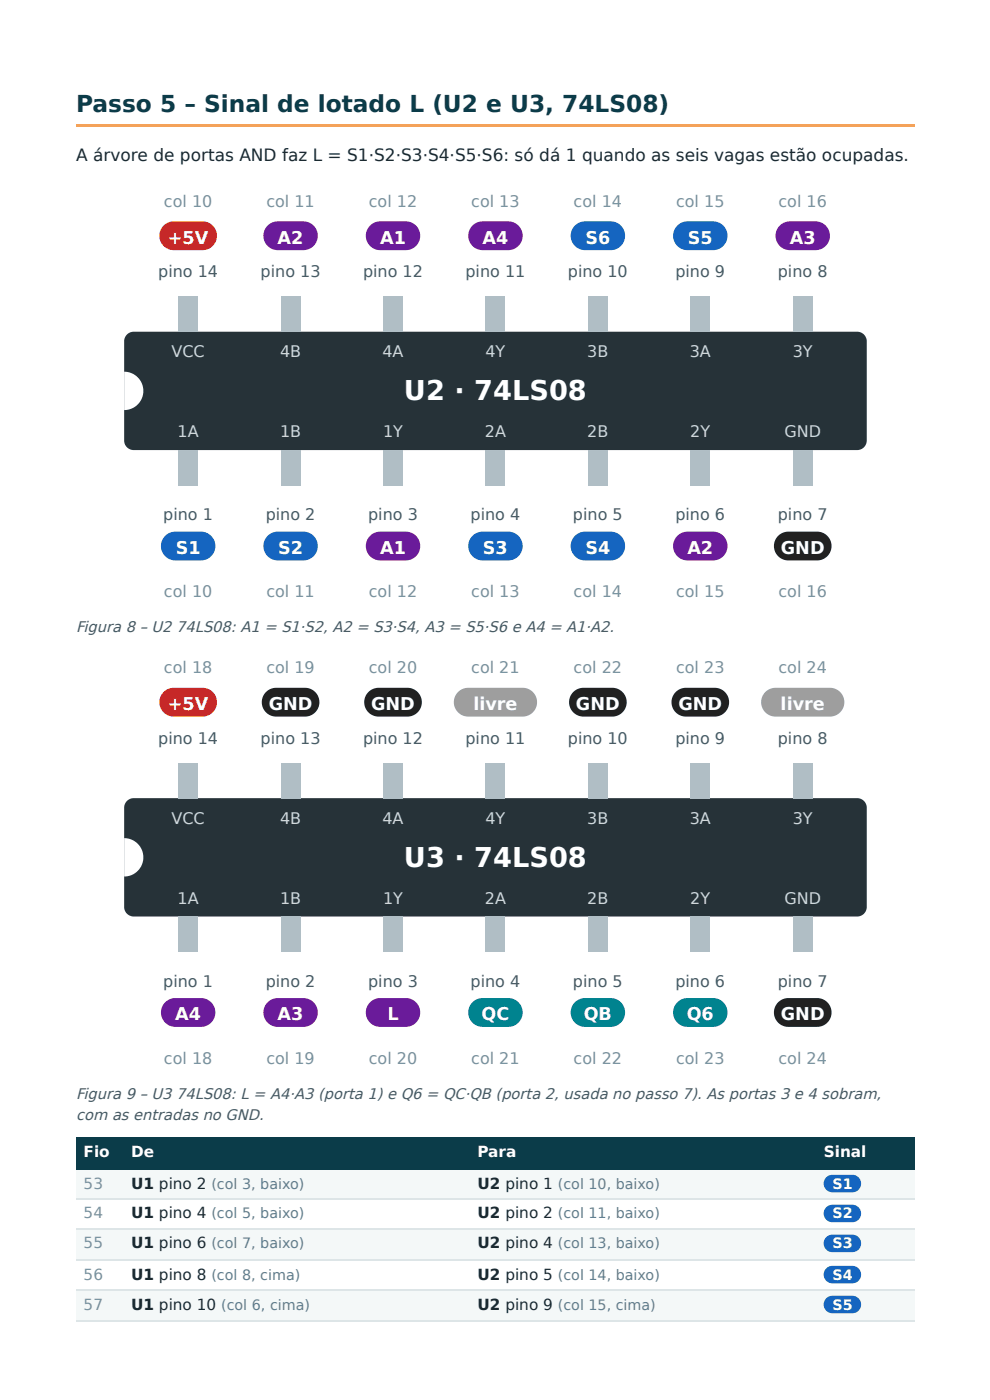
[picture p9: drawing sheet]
<svg xmlns="http://www.w3.org/2000/svg" width="210mm" height="297mm" viewBox="0 0 210 297" stroke-linecap="round" stroke-linejoin="round" font-family="sans-serif">
<path d="M16.1 26.5h177.8v.5h-177.8z" fill="#f4a259"/>
<g fill="#0b3c49">
<path d="M16.1 241.3h10.1v6.9h-10.1z"/>
<path d="M26.2 241.3h73.5v6.9h-73.5z"/>
<path d="M99.7 241.3h73.3v6.9h-73.3z"/>
<path d="M173 241.3h20.9v6.9h-20.9z"/>
</g>
<g fill="#f4f8f8">
<path d="M16.1 248.2h10.1v6.3h-10.1z"/>
<path d="M26.2 248.2h73.5v6.3h-73.5z"/>
<path d="M99.7 248.2h73.3v6.3h-73.3z"/>
<path d="M173 248.2h20.9v6.3h-20.9z"/>
<path d="M16.1 260.9h10.1v6.3h-10.1z"/>
<path d="M26.2 260.9h73.5v6.3h-73.5z"/>
<path d="M99.7 260.9h73.3v6.3h-73.3z"/>
<path d="M173 260.9h20.9v6.3h-20.9z"/>
<path d="M16.1 273.8h10.1v6.4h-10.1z"/>
<path d="M26.2 273.8h73.5v6.4h-73.5z"/>
<path d="M99.7 273.8h73.3v6.4h-73.3z"/>
<path d="M173 273.8h20.9v6.4h-20.9z"/>
</g>
<path d="M16.1 254.4h177.8M16.1 260.7h177.8M16.1 267.4h177.8M16.1 273.7h177.8M16.1 280.3h177.8" fill="none" stroke="#dde5e7" stroke-width=".26"/>
<path d="M26.9 71l.7-.5 .8-.1h153.3a2.04 2.04 0 0 1 2.1 2v21a2.04 2.04 0 0 1-2.1 2.1h-153.3a2.04 2.04 0 0 1-2.1-2.1v-21l.2-.8z" fill="#263238"/>
<path d="M26.3 78.9a4.1 4.1 0 0 1 4.1 4 4.1 4.1 0 0 1-4.1 4.1z" fill="#fff"/>
<path d="M37.9 95.5h4v7.4h-4z" fill="#b0bec5"/>
<path d="M35 113.7l.8-.6 1-.3h5.8a3.1 3.1 0 0 1 3.1 3 3.1 3.1 0 0 1-3.1 3.1h-5.4a3.1 3.1 0 0 1-2.8-1.9 3.1 3.1 0 0 1 .6-3.3z" fill="#1565c0"/>
<path d="M59.6 95.5h4v7.4h-4z" fill="#b0bec5"/>
<path d="M56.7 113.7l.8-.6 1-.3h5.8a3.1 3.1 0 0 1 3.1 3 3.1 3.1 0 0 1-3.1 3.1h-5.4a3.1 3.1 0 0 1-2.8-1.9 3.1 3.1 0 0 1 .6-3.3z" fill="#1565c0"/>
<path d="M81.3 95.5h4.1v7.4h-4.1z" fill="#b0bec5"/>
<path d="M78.5 113.7l.8-.6 .9-.3h5.8a3.1 3.1 0 0 1 3.1 3 3.1 3.1 0 0 1-3.1 3.1h-5.4a3.1 3.1 0 0 1-2.8-1.9 3.1 3.1 0 0 1 .7-3.3z" fill="#6a1b9a"/>
<path d="M103 95.5h4.1v7.4h-4.1z" fill="#b0bec5"/>
<path d="M100.2 113.7l.8-.6 .9-.3h5.9a3.1 3.1 0 0 1 3 3 3.1 3.1 0 0 1-3 3.1h-5.5a3.1 3.1 0 0 1-2.8-1.9 3.1 3.1 0 0 1 .7-3.3z" fill="#1565c0"/>
<path d="M124.7 95.5h4.1v7.4h-4.1z" fill="#b0bec5"/>
<path d="M121.9 113.7l.8-.6 .9-.3h5.9a3.1 3.1 0 0 1 3 3 3.1 3.1 0 0 1-3 3.1h-5.5a3.1 3.1 0 0 1-2.8-1.9 3.1 3.1 0 0 1 .7-3.3z" fill="#1565c0"/>
<path d="M146.4 95.5h4.1v7.4h-4.1z" fill="#b0bec5"/>
<path d="M143.6 113.7l.8-.6 1-.3h5.8a3.1 3.1 0 0 1 3 3 3.1 3.1 0 0 1-3 3.1h-5.4a3.1 3.1 0 0 1-2.9-1.9 3.1 3.1 0 0 1 .7-3.3z" fill="#6a1b9a"/>
<path d="M168.2 95.5h4v7.4h-4z" fill="#b0bec5"/>
<path d="M165 113.7l.8-.6 .9-.3h6.5a3.1 3.1 0 0 1 3.1 3 3.1 3.1 0 0 1-3.1 3.1h-6.1a3.1 3.1 0 0 1-2.8-1.9 3.1 3.1 0 0 1 .7-3.3z" fill="#212121"/>
<path d="M168.2 62.9h4v7.5h-4z" fill="#b0bec5"/>
<path d="M165.3 47.9l.8-.6 1-.3h5.8a3.1 3.1 0 0 1 3.1 3 3.1 3.1 0 0 1-3.1 3.1h-5.4a3.1 3.1 0 0 1-2.8-1.9 3.1 3.1 0 0 1 .6-3.3z" fill="#6a1b9a"/>
<path d="M146.4 62.9h4.1v7.5h-4.1z" fill="#b0bec5"/>
<path d="M143.6 47.9l.8-.6 1-.3h5.8a3.1 3.1 0 0 1 3 3 3.1 3.1 0 0 1-3 3.1h-5.4a3.1 3.1 0 0 1-2.9-1.9 3.1 3.1 0 0 1 .7-3.3z" fill="#1565c0"/>
<path d="M124.7 62.9h4.1v7.5h-4.1z" fill="#b0bec5"/>
<path d="M121.9 47.9l.8-.6 .9-.3h5.9a3.1 3.1 0 0 1 3 3 3.1 3.1 0 0 1-3 3.1h-5.5a3.1 3.1 0 0 1-2.8-1.9 3.1 3.1 0 0 1 .7-3.3z" fill="#1565c0"/>
<path d="M103 62.9h4.1v7.5h-4.1z" fill="#b0bec5"/>
<path d="M100.2 47.9l.8-.6 .9-.3h5.9a3.1 3.1 0 0 1 3 3 3.1 3.1 0 0 1-3 3.1h-5.5a3.1 3.1 0 0 1-2.8-1.9 3.1 3.1 0 0 1 .7-3.3z" fill="#6a1b9a"/>
<path d="M81.3 62.9h4.1v7.5h-4.1z" fill="#b0bec5"/>
<path d="M78.5 47.9l.8-.6 .9-.3h5.8a3.1 3.1 0 0 1 3.1 3 3.1 3.1 0 0 1-3.1 3.1h-5.4a3.1 3.1 0 0 1-2.8-1.9 3.1 3.1 0 0 1 .7-3.3z" fill="#6a1b9a"/>
<path d="M59.6 62.9h4v7.5h-4z" fill="#b0bec5"/>
<path d="M56.7 47.9l.8-.6 1-.3h5.8a3.1 3.1 0 0 1 3.1 3 3.1 3.1 0 0 1-3.1 3.1h-5.4a3.1 3.1 0 0 1-2.8-1.9 3.1 3.1 0 0 1 .6-3.3z" fill="#6a1b9a"/>
<path d="M37.9 62.9h4v7.5h-4z" fill="#b0bec5"/>
<path d="M34.7 47.9l.8-.6 .9-.3h6.5a3.1 3.1 0 0 1 3.1 3 3.1 3.1 0 0 1-3.1 3.1h-6.1a3.1 3.1 0 0 1-2.8-1.9 3.1 3.1 0 0 1 .7-3.3z" fill="#c62828"/>
<path d="M26.9 169.9l.7-.4 .8-.2h153.3a2.04 2.04 0 0 1 2.1 2.1v21a2.04 2.04 0 0 1-2.1 2h-153.3a2.04 2.04 0 0 1-2.1-2v-21l.2-.8z" fill="#263238"/>
<path d="M26.3 177.8a4.1 4.1 0 0 1 4.1 4.1 4.1 4.1 0 0 1-4.1 4.1z" fill="#fff"/>
<path d="M37.9 194.4h4v7.5h-4z" fill="#b0bec5"/>
<path d="M35 212.6l.8-.5 1-.3 5.8-.1a3.1 3.1 0 0 1 3.1 3.1 3.1 3.1 0 0 1-3.1 3h-5.4a3.1 3.1 0 0 1-2.8-1.8 3.1 3.1 0 0 1 .6-3.4z" fill="#6a1b9a"/>
<path d="M59.6 194.4h4v7.5h-4z" fill="#b0bec5"/>
<path d="M56.7 212.6l.8-.5 1-.3 5.8-.1a3.1 3.1 0 0 1 3.1 3.1 3.1 3.1 0 0 1-3.1 3h-5.4a3.1 3.1 0 0 1-2.8-1.8 3.1 3.1 0 0 1 .6-3.4z" fill="#6a1b9a"/>
<path d="M81.3 194.4h4.1v7.5h-4.1z" fill="#b0bec5"/>
<path d="M78.5 212.6l.8-.5 .9-.3 5.8-.1a3.1 3.1 0 0 1 3.1 3.1 3.1 3.1 0 0 1-3.1 3h-5.4a3.1 3.1 0 0 1-2.8-1.8 3.1 3.1 0 0 1 .7-3.4z" fill="#6a1b9a"/>
<path d="M103 194.4h4.1v7.5h-4.1z" fill="#b0bec5"/>
<path d="M100.2 212.6l.8-.5 .9-.3 5.9-.1a3.1 3.1 0 0 1 3 3.1 3.1 3.1 0 0 1-3 3h-5.5a3.1 3.1 0 0 1-2.8-1.8 3.1 3.1 0 0 1 .7-3.4z" fill="#00838f"/>
<path d="M124.7 194.4h4.1v7.5h-4.1z" fill="#b0bec5"/>
<path d="M121.9 212.6l.8-.5 .9-.3 5.9-.1a3.1 3.1 0 0 1 3 3.1 3.1 3.1 0 0 1-3 3h-5.5a3.1 3.1 0 0 1-2.8-1.8 3.1 3.1 0 0 1 .7-3.4z" fill="#00838f"/>
<path d="M146.4 194.4h4.1v7.5h-4.1z" fill="#b0bec5"/>
<path d="M143.6 212.6l.8-.5 1-.3 5.8-.1a3.1 3.1 0 0 1 3 3.1 3.1 3.1 0 0 1-3 3h-5.4a3.1 3.1 0 0 1-2.9-1.8 3.1 3.1 0 0 1 .7-3.4z" fill="#00838f"/>
<path d="M168.2 194.4h4v7.5h-4z" fill="#b0bec5"/>
<path d="M165 212.6l.8-.5 .9-.3 6.5-.1a3.1 3.1 0 0 1 3.1 3.1 3.1 3.1 0 0 1-3.1 3h-6.1a3.1 3.1 0 0 1-2.8-1.8 3.1 3.1 0 0 1 .7-3.4z" fill="#212121"/>
<path d="M168.2 161.9h4v7.4h-4z" fill="#b0bec5"/>
<path d="M162.3 146.8l.8-.6 1.1-.3h11.8a3.1 3.1 0 0 1 3 3.1 3.1 3.1 0 0 1-3 3h-11.6a3.1 3.1 0 0 1-2.8-1.9 3.1 3.1 0 0 1 .7-3.3z" fill="#9e9e9e"/>
<path d="M146.4 161.9h4.1v7.4h-4.1z" fill="#b0bec5"/>
<path d="M143.3 146.8l.8-.6 .9-.3h6.5a3.1 3.1 0 0 1 3.1 3.1 3.1 3.1 0 0 1-3.1 3h-6.1a3.1 3.1 0 0 1-2.8-1.9 3.1 3.1 0 0 1 .7-3.3z" fill="#212121"/>
<path d="M124.7 161.9h4.1v7.4h-4.1z" fill="#b0bec5"/>
<path d="M121.5 146.8l.9-.6 .9-.3h6.5a3.1 3.1 0 0 1 3.1 3.1 3.1 3.1 0 0 1-3.1 3h-6.1a3.1 3.1 0 0 1-2.8-1.9 3.1 3.1 0 0 1 .6-3.3z" fill="#212121"/>
<path d="M103 161.9h4.1v7.4h-4.1z" fill="#b0bec5"/>
<path d="M97.1 146.8l.8-.6 1.2-.3h11.7a3.1 3.1 0 0 1 3.1 3.1 3.1 3.1 0 0 1-3.1 3h-11.5a3.1 3.1 0 0 1-2.8-1.9 3.1 3.1 0 0 1 .6-3.3z" fill="#9e9e9e"/>
<path d="M81.3 161.9h4.1v7.4h-4.1z" fill="#b0bec5"/>
<path d="M78.1 146.8l.8-.6 1-.3h6.5a3.1 3.1 0 0 1 3 3.1 3.1 3.1 0 0 1-3 3h-6.1a3.1 3.1 0 0 1-2.9-1.9 3.1 3.1 0 0 1 .7-3.3z" fill="#212121"/>
<path d="M59.6 161.9h4v7.4h-4z" fill="#b0bec5"/>
<path d="M56.4 146.8l.8-.6 1-.3h6.5a3.1 3.1 0 0 1 3 3.1 3.1 3.1 0 0 1-3 3h-6.1a3.1 3.1 0 0 1-2.9-1.9 3.1 3.1 0 0 1 .7-3.3z" fill="#212121"/>
<path d="M37.9 161.9h4v7.4h-4z" fill="#b0bec5"/>
<path d="M34.7 146.8l.8-.6 .9-.3h6.5a3.1 3.1 0 0 1 3.1 3.1 3.1 3.1 0 0 1-3.1 3h-6.1a3.1 3.1 0 0 1-2.8-1.9 3.1 3.1 0 0 1 .7-3.3z" fill="#c62828"/>
<g fill="#1565c0">
<path d="M175.2 249.8l.4-.3 .7-.3h4.4a1.85 1.85 0 0 1 1.9 1.9 1.85 1.85 0 0 1-1.9 1.8h-4.2a1.85 1.85 0 0 1-1.7-1.1 1.85 1.85 0 0 1 .4-2z"/>
<path d="M175.2 256.1l.4-.3 .7-.2h4.4a1.85 1.85 0 0 1 1.9 1.8 1.85 1.85 0 0 1-1.9 1.9h-4.2a1.85 1.85 0 0 1-1.7-1.2 1.85 1.85 0 0 1 .4-2z"/>
<path d="M175.2 262.5l.4-.3 .7-.3h4.4a1.85 1.85 0 0 1 1.9 1.9 1.85 1.85 0 0 1-1.9 1.8h-4.2a1.85 1.85 0 0 1-1.7-1.1 1.85 1.85 0 0 1 .4-2z"/>
<path d="M175.2 269.1l.4-.3 .7-.2h4.4a1.85 1.85 0 0 1 1.9 1.8 1.85 1.85 0 0 1-1.9 1.9h-4.2a1.85 1.85 0 0 1-1.7-1.2 1.85 1.85 0 0 1 .4-2z"/>
<path d="M175.2 275.4l.4-.3 .7-.2h4.4a1.85 1.85 0 0 1 1.9 1.9 1.85 1.85 0 0 1-1.9 1.8h-4.2a1.85 1.85 0 0 1-1.7-1.1 1.85 1.85 0 0 1 .4-2.1z"/>
</g>
<g font-size="5.8" fill="#fff">
<text x="85.6" y="85">U2 · 74LS08</text>
<text x="85.6" y="183.9">U3 · 74LS08</text>
</g>
<text font-size="4.9" fill="#0b3c49" x="16.1" y="23.8">Passo 5 – Sinal de lotado L (U2 e U3, 74LS08)</text>
<g font-size="3.7" fill="#fff">
<text x="35.6" y="51.7">+5V</text>
<text x="58.9" y="51.7">A2</text>
<text x="80.6" y="51.7">A1</text>
<text x="102.3" y="51.7">A4</text>
<text x="124.1" y="51.7">S6</text>
<text x="145.8" y="51.7">S5</text>
<text x="167.4" y="51.7">A3</text>
<text x="37.2" y="117.5">S1</text>
<text x="59" y="117.5">S2</text>
<text x="80.6" y="117.5">A1</text>
<text x="102.4" y="117.5">S3</text>
<text x="124.1" y="117.5">S4</text>
<text x="145.7" y="117.5">A2</text>
<text x="165.5" y="117.5">GND</text>
<text x="35.6" y="150.7">+5V</text>
<text x="57" y="150.7">GND</text>
<text x="78.7" y="150.7">GND</text>
<text x="100.4" y="150.7">livre</text>
<text x="122.1" y="150.7">GND</text>
<text x="143.8" y="150.7">GND</text>
<text x="165.5" y="150.7">livre</text>
<text x="37.2" y="216.5">A4</text>
<text x="58.9" y="216.5">A3</text>
<text x="82.1" y="216.5">L</text>
<text x="102.1" y="216.5">QC</text>
<text x="123.7" y="216.5">QB</text>
<text x="145.6" y="216.5">Q6</text>
<text x="165.5" y="216.5">GND</text>
</g>
<text font-size="3.6" fill="#1a2b33" x="16.1" y="34.1">A árvore de portas AND faz L = S1·S2·S3·S4·S5·S6: só dá 1 quando as seis vagas estão ocupadas.</text>
<g font-size="3.4" fill="#78909c">
<text x="34.8" y="43.9">col 10</text>
<text x="56.5" y="43.9">col 11</text>
<text x="78.2" y="43.9">col 12</text>
<text x="99.9" y="43.9">col 13</text>
<text x="121.6" y="43.9">col 14</text>
<text x="143.3" y="43.9">col 15</text>
<text x="165" y="43.9">col 16</text>
<text x="34.8" y="126.7">col 10</text>
<text x="56.5" y="126.7">col 11</text>
<text x="78.2" y="126.7">col 12</text>
<text x="99.9" y="126.7">col 13</text>
<text x="121.6" y="126.7">col 14</text>
<text x="143.3" y="126.7">col 15</text>
<text x="165" y="126.7">col 16</text>
<text x="34.8" y="142.9">col 18</text>
<text x="56.5" y="142.9">col 19</text>
<text x="78.2" y="142.9">col 20</text>
<text x="99.9" y="142.9">col 21</text>
<text x="121.6" y="142.9">col 22</text>
<text x="143.3" y="142.9">col 23</text>
<text x="165" y="142.9">col 24</text>
<text x="34.8" y="225.7">col 18</text>
<text x="56.5" y="225.7">col 19</text>
<text x="78.2" y="225.7">col 20</text>
<text x="99.9" y="225.7">col 21</text>
<text x="121.6" y="225.7">col 22</text>
<text x="143.3" y="225.7">col 23</text>
<text x="165" y="225.7">col 24</text>
</g>
<g font-size="3.4" fill="#455a64">
<text x="33.5" y="58.8">pino 14</text>
<text x="55.3" y="58.8">pino 13</text>
<text x="77" y="58.8">pino 12</text>
<text x="98.7" y="58.8">pino 11</text>
<text x="120.4" y="58.8">pino 10</text>
<text x="143.2" y="58.8">pino 9</text>
<text x="164.9" y="58.8">pino 8</text>
<text x="34.6" y="110.4">pino 1</text>
<text x="56.3" y="110.4">pino 2</text>
<text x="78" y="110.4">pino 3</text>
<text x="99.8" y="110.4">pino 4</text>
<text x="121.5" y="110.4">pino 5</text>
<text x="143.2" y="110.4">pino 6</text>
<text x="164.9" y="110.4">pino 7</text>
<text x="33.5" y="157.8">pino 14</text>
<text x="55.3" y="157.8">pino 13</text>
<text x="77" y="157.8">pino 12</text>
<text x="98.7" y="157.8">pino 11</text>
<text x="120.4" y="157.8">pino 10</text>
<text x="143.2" y="157.8">pino 9</text>
<text x="164.9" y="157.8">pino 8</text>
<text x="34.6" y="209.4">pino 1</text>
<text x="56.3" y="209.4">pino 2</text>
<text x="78" y="209.4">pino 3</text>
<text x="99.8" y="209.4">pino 4</text>
<text x="121.5" y="209.4">pino 5</text>
<text x="143.2" y="209.4">pino 6</text>
<text x="164.9" y="209.4">pino 7</text>
</g>
<g font-size="3.4" fill="#cfd8dc">
<text x="36.4" y="75.8">VCC</text>
<text x="59.4" y="75.8">4B</text>
<text x="81.1" y="75.8">4A</text>
<text x="102.9" y="75.8">4Y</text>
<text x="124.5" y="75.8">3B</text>
<text x="146.2" y="75.8">3A</text>
<text x="168.1" y="75.8">3Y</text>
<text x="37.7" y="92.8">1A</text>
<text x="59.4" y="92.8">1B</text>
<text x="81.2" y="92.8">1Y</text>
<text x="102.8" y="92.8">2A</text>
<text x="124.5" y="92.8">2B</text>
<text x="146.4" y="92.8">2Y</text>
<text x="166.3" y="92.8">GND</text>
<text x="36.4" y="174.8">VCC</text>
<text x="59.4" y="174.8">4B</text>
<text x="81.1" y="174.8">4A</text>
<text x="102.9" y="174.8">4Y</text>
<text x="124.5" y="174.8">3B</text>
<text x="146.2" y="174.8">3A</text>
<text x="168.1" y="174.8">3Y</text>
<text x="37.7" y="191.7">1A</text>
<text x="59.4" y="191.7">1B</text>
<text x="81.2" y="191.7">1Y</text>
<text x="102.8" y="191.7">2A</text>
<text x="124.5" y="191.7">2B</text>
<text x="146.4" y="191.7">2Y</text>
<text x="166.3" y="191.7">GND</text>
</g>
<g font-size="3.2" fill="#455a64">
<text x="16.1" y="134.1">Figura 8 – U2</text>
<text x="37.4" y="134.1">74LS08: A1 = S1·S2, A2 = S3·S4, A3 = S5·S6 e A4 = A1·A2.</text>
<text x="16.1" y="233.1">Figura 9 – U3</text>
<text x="37.4" y="233.1">74LS08: L = A4·A3 (porta 1) e Q6 = QC·QB (porta 2, usada no passo 7). As portas 3 e 4 sobram,</text>
<text x="16.1" y="237.6">com as entradas no GND.</text>
</g>
<g font-size="3.2" fill="#fff">
<text x="17.7" y="245.5">Fio</text>
<text x="27.8" y="245.5">De</text>
<text x="101.2" y="245.5">Para</text>
<text x="174.7" y="245.5">Sinal</text>
</g>
<g font-size="3.2" fill="#78909c">
<text x="17.7" y="252.1">53</text>
<text x="17.7" y="258.5">54</text>
<text x="17.7" y="264.8">55</text>
<text x="17.7" y="271.5">56</text>
<text x="17.7" y="277.8">57</text>
</g>
<g font-size="3.2" fill="#1a2b33">
<text x="27.8" y="252.1">U1 pino 2 (col 3, baixo)</text>
<text x="101.2" y="252.1">U2 pino 1 (col 10, baixo)</text>
<text x="27.8" y="258.5">U1 pino 4 (col 5, baixo)</text>
<text x="101.2" y="258.5">U2 pino 2 (col 11, baixo)</text>
<text x="27.8" y="264.8">U1 pino 6 (col 7, baixo)</text>
<text x="101.2" y="264.8">U2 pino 4 (col 13, baixo)</text>
<text x="27.8" y="271.5">U1 pino 8 (col 8, cima)</text>
<text x="101.2" y="271.5">U2 pino 5 (col 14, baixo)</text>
<text x="27.8" y="277.8">U1 pino 10 (col 6, cima)</text>
<text x="101.2" y="277.8">U2 pino 9 (col 15, cima)</text>
</g>
<g font-size="3" fill="#fff">
<text x="176.5" y="252.1">S1</text>
<text x="176.5" y="258.5">S2</text>
<text x="176.5" y="264.8">S3</text>
<text x="176.5" y="271.5">S4</text>
<text x="176.5" y="277.8">S5</text>
</g>
</svg>
